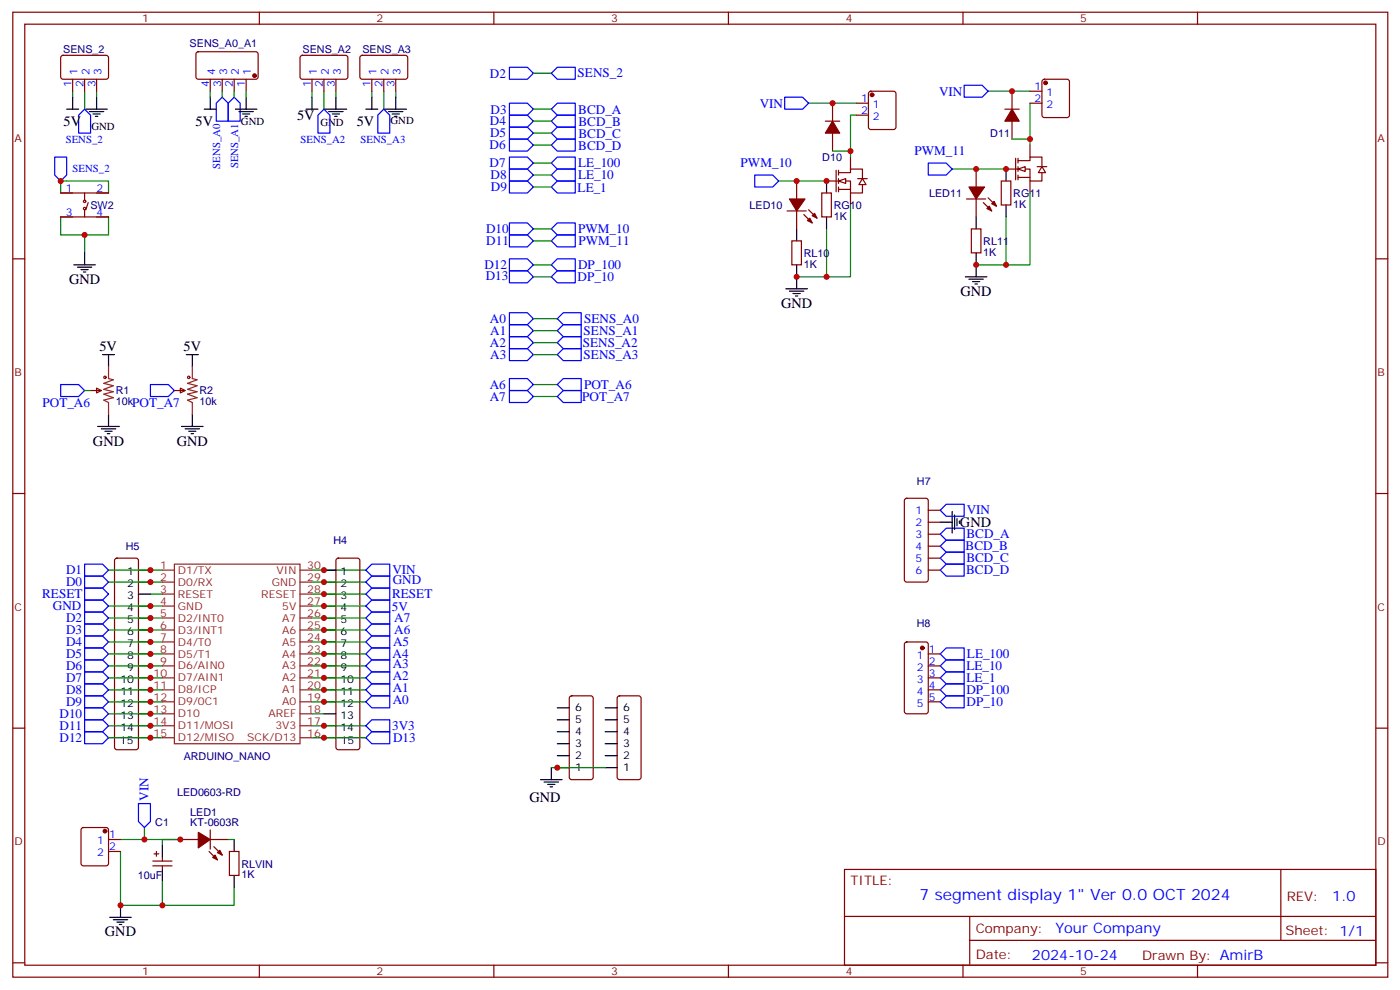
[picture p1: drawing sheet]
<svg xmlns="http://www.w3.org/2000/svg" width="413mm" height="292mm" viewBox="0 0 413 292" stroke-linecap="round" stroke-linejoin="round" font-family="sans-serif">
<g fill="none" stroke="#870000" stroke-width=".35">
<path d="M3.8 3.6h405.3v284.3h-405.3zM7.3 7.1h398.3v277.3h-398.3zM18.1 16.5l.5-.2 13 .1 .4 .6-.1 5.9-.6 .5-13-.1-.4-.7v-5.6zM76.4 3.6v3.5M88.7 16.5l.4-.2 13 .1 .5 .6-.1 5.9-.7 .5-12.9-.1-.5-.7v-5.6zM106.3 16.5l.5-.2 13 .1 .4 .6-.1 5.9-.6 .5-13-.1-.4-.7v-5.6zM145.6 3.6v3.5M214.7 3.6v3.5M283.9 3.6v3.5M353 3.6v3.5M21.4 23.4v3.5M24.9 23.4v3.5"/>
<path d="M28.5 23.4v3.5M92 23.4v3.5M95.5 23.4v3.5M99 23.4v3.5M109.6 23.4v3.5M113.1 23.4v3.5M116.7 23.4v3.5M17.9 56.9h14.1M24.9 56.9v2.1M26 59.7l-.7 2.1M296.6 49.8h7v3.5h3.6v-2.4M299.4 46.6v6.4"/>
<path d="M300.1 47.3h3.5v-1h3.6v2.8M300.1 46.6v1.4M300.1 49.1v1.4M300.1 51.6v1.4M300.1 52.3h3.5M303.6 42.8v3.5M303.6 53.3v3.6M305.8 49.1h2.8M3.8 76.3h3.5M17.9 63.9h14.1M24.9 61.8v2.1M405.6 76.3h3.5"/>
<path d="M3.8 145.4h3.5M405.6 145.4h3.5M34 164.7l.5-.2h5.6l.5 .2 .2 .5v55l-.2 .5-.5 .2h-5.6l-.5-.2-.2-.5v-55zM99.3 164.7l.4-.2h5.7l.5 .2 .2 .5v55l-.3 .5-.4 .2h-5.7l-.5-.2-.2-.5v-55zM3.8 214.6h3.5M405.6 214.6h3.5M45 253.7h5.7M45 255.1h5.7M45.4 251.6h1.4M46.1 250.9v1.4M47.9 252.7v1M47.9 255.1v1.1"/>
<path d="M249 256.2h156.6v28.2h-156.6zM377.6 256.2v20.9M249 270h156.5M285.9 277.1h119.6M285.9 270v14.1M3.8 283.7h3.5M76.4 284.4v3.5M145.6 284.4v3.5M214.7 284.4v3.5M283.9 284.4v3.5M353 284.4v3.5M405.6 283.7h3.5"/>
<circle cx="24.9" cy="59.3" r=".35"/>
<circle cx="24.9" cy="61.5" r=".35"/>
</g>
<g fill="none" stroke="#008700" stroke-width=".35">
<path d="M21.4 26.9v1.7M24.9 26.9v5.3M28.5 26.9v1.7M92 26.9v1.7M95.5 26.9v5.3M99 26.9v1.7M109.6 26.9v1.7M113.1 26.9v5.3M116.7 26.9v1.7M17.9 56.9v-3.6h14.1v3.6M17.9 63.9v5.3h14.1v-5.3M24.9 69.2v5.3"/>
<path d="M157.2 116.8h7.1M157.2 113.3h7.1M32 168h15.9M32 171.5h15.9M32 178.6h15.9M44.3 175h3.6M92 175h15.8M92 168h15.8M92 171.5h15.8M92 178.6h15.8M32 182.1h15.9M32 185.6h15.9"/>
<path d="M32 196.2h15.9M32 199.7h15.9M32 189.2h15.9M92 182.1h15.8M92 185.6h15.8M92 196.2h15.8M92 199.7h15.8M92 189.2h15.8M92 192.7h15.8M32 203.3h15.9M32 206.8h15.9M32 210.3h15.9"/>
<path d="M32 213.9h15.9M32 217.4h15.9M92 203.3h15.8M92 206.8h15.8M92 210.3h3.5M92 213.9h15.8M92 217.4h15.8M35.5 250.9v15.9h12.4M35.5 247.4h17.7h-5.3v1.7M42.6 243.8v3.6M47.9 259.7v7.1h21.1v-5.3"/>
</g>
<g fill="none" stroke="#00f" stroke-width=".35">
<path d="M150.2 19.8h5.3l1.7 1.8-1.7 1.8h-5.3zM164.3 19.8h5.3v3.6h-5.3l-1.8-1.8zM24.9 32.2l1.8 1.7v5.3h-3.5v-5.3zM95.5 32.2l1.8 1.7v5.3h-3.6v-5.3zM113.1 32.2l1.8 1.7v5.3h-3.5v-5.3zM150.2 33.9h5.3l1.7 1.8-1.7 1.8h-5.3zM150.2 37.5h5.3l1.7 1.7-1.7 1.8h-5.3zM150.2 30.4h5.3l1.7 1.8-1.7 1.7h-5.3zM162.5 39.2l1.8-1.7h5.3v3.5h-5.3zM162.5 35.7l1.8-1.8h5.3v3.6h-5.3zM162.5 32.2l1.8-1.8h5.3v3.5h-5.3zM16.1 46.3h3.5v5.3l-1.7 1.7-1.8-1.7z"/>
<path d="M150.2 46.3h5.3l1.7 1.7-1.7 1.8h-5.3zM150.2 41h5.3l1.7 1.8-1.7 1.7h-5.3zM150.2 49.8h5.3l1.7 1.8-1.7 1.7h-5.3zM150.2 53.3h5.3l1.7 1.8-1.7 1.8h-5.3zM162.5 48l1.8-1.7h5.3v3.5h-5.3zM162.5 42.8l1.8-1.8h5.3v3.5h-5.3zM162.5 55.1l1.8-1.8h5.3v3.6h-5.3zM164.3 49.8h5.3v3.5h-5.3l-1.8-1.7zM150.2 95.7h5.3l1.7 1.7-1.7 1.8h-5.3zM150.2 99.2h5.3l1.7 1.8-1.7 1.7h-5.3zM150.2 92.1h5.3l1.7 1.8-1.7 1.8h-5.3zM164.3 97.4l1.8-1.7h5.2v3.5h-5.2z"/>
<path d="M164.3 93.9l1.8-1.8h5.2v3.6h-5.2zM166.1 99.2h5.2v3.5h-5.2l-1.8-1.7zM17.9 113.3h5.3l1.7 1.8-1.7 1.7h-5.3zM44.3 113.3h5.3l1.8 1.8-1.8 1.7h-5.3zM150.2 102.7h5.3l1.7 1.8-1.7 1.8h-5.3zM150.2 115.1h5.3l1.7 1.7-1.7 1.8h-5.3zM150.2 111.5h5.3l1.7 1.8-1.7 1.8h-5.3zM164.3 104.5l1.8-1.8h5.2v3.6h-5.2zM164.3 116.8l1.8-1.7h5.2v3.5h-5.2zM164.3 113.3l1.8-1.8h5.2v3.6h-5.2zM24.9 166.2h5.3l1.8 1.8-1.8 1.8h-5.3zM24.9 169.8h5.3l1.8 1.7-1.8 1.8h-5.3z"/>
<path d="M24.9 173.3h5.3l1.8 1.7-1.8 1.8h-5.3zM24.9 176.8h5.3l1.8 1.8-1.8 1.7h-5.3zM107.8 168l1.8-1.8h5.3v3.6h-5.3zM107.8 175l1.8-1.7h5.3v3.5h-5.3zM107.8 178.6l1.8-1.8h5.3v3.5h-5.3zM107.8 171.5l1.8-1.7h5.3v3.5h-5.3zM24.9 190.9h5.3l1.8 1.8-1.8 1.8h-5.3zM24.9 187.4h5.3l1.8 1.8-1.8 1.7h-5.3zM24.9 183.9h5.3l1.8 1.7-1.8 1.8h-5.3zM24.9 180.3h5.3l1.8 1.8-1.8 1.8h-5.3zM24.9 194.5h5.3l1.8 1.7-1.8 1.8h-5.3zM24.9 198h5.3l1.8 1.7-1.8 1.8h-5.3z"/>
<path d="M107.8 182.1l1.8-1.8h5.3v3.6h-5.3zM107.8 189.2l1.8-1.8h5.3v3.5h-5.3zM107.8 196.2l1.8-1.7h5.3v3.5h-5.3zM107.8 199.7l1.8-1.7h5.3v3.5h-5.3zM107.8 192.7l1.8-1.8h5.3v3.6h-5.3zM107.8 185.6l1.8-1.7h5.3v3.5h-5.3zM24.9 215.6h5.3l1.8 1.8-1.8 1.7h-5.3zM24.9 212.1h5.3l1.8 1.8-1.8 1.7h-5.3zM24.9 208.6h5.3l1.8 1.7-1.8 1.8h-5.3zM24.9 205h5.3l1.8 1.8-1.8 1.8h-5.3zM24.9 201.5h5.3l1.8 1.8-1.8 1.7h-5.3zM107.8 217.4l1.8-1.8h5.3v3.5h-5.3z"/>
<path d="M107.8 213.9l1.8-1.8h5.3v3.5h-5.3zM107.8 203.3l1.8-1.8h5.3v3.5h-5.3zM107.8 206.8l1.8-1.8h5.3v3.6h-5.3z"/>
</g>
<g fill="none" stroke="#000" stroke-width=".35">
<path d="M19.6 32.2h3.6M21.4 28.6v3.6M25.3 32.2h6.3M26.4 32.9h4.2M27.4 33.6h2.1M28.1 34.3h.7M28.5 28.6v3.6M90.2 32.2h3.5M92 28.6v3.6M95.8 32.2h6.4M96.9 32.9h4.2M98 33.6h2.1"/>
<path d="M98.7 34.3h.7M99 28.6v3.6M107.8 32.2h3.6M109.6 28.6v3.6M113.5 32.2h6.3M114.5 32.9h4.3M115.6 33.6h2.1M116.3 34.3h.7M116.7 28.6v3.6M21.8 78h6.3M22.8 78.7h4.3M23.9 79.4h2.1"/>
<path d="M24.9 74.5v3.5M287.8 78v3.6M24.6 80.2h.7M284.6 81.6h6.3M285.6 82.3h4.3M286.7 83h2.1M287.4 83.7h.7M30.2 104.5h3.6M32 104.5v3.5M54.9 104.5h3.6M56.7 104.5v3.5M28.8 125.7h6.4"/>
<path d="M29.9 126.4h4.2M30.9 127.1h2.2M31.6 127.8h.7M32 122.1v3.6M53.5 125.7h6.4M54.6 126.4h4.2M55.6 127.1h2.1M56.3 127.8h.7M56.7 122.1v3.6M40.8 168h3.5M40.8 171.5h3.5M40.8 175h3.5"/>
<path d="M40.8 178.6h3.5M95.5 168h3.5M95.5 171.5h3.5M95.5 175h3.5M95.5 178.6h3.5M40.8 182.1h3.5M40.8 185.6h3.5M40.8 189.2h3.5M40.8 192.7h3.5M40.8 196.2h3.5M40.8 199.7h3.5M95.5 182.1h3.5"/>
<path d="M95.5 185.6h3.5M95.5 189.2h3.5M95.5 192.7h3.5M95.5 196.2h3.5M95.5 199.7h3.5M40.8 203.3h3.5M40.8 206.8h3.5M40.8 210.3h3.5M40.8 213.9h3.5M40.8 217.4h3.5M95.5 203.3h3.5M95.5 206.8h3.5"/>
<path d="M95.5 210.3h3.5M95.5 213.9h3.5M95.5 217.4h3.5M47.9 249.1v3.6M47.9 256.2v3.5M32.3 270.3h6.4M33.4 271h4.2M34.5 271.7h2.1M35.2 272.4h.7M35.5 266.8v3.5"/>
</g>
<g fill="none" stroke="#8c2424" stroke-width=".35">
<path d="M47.9 168h3.5M47.9 171.5h3.5M47.9 175h3.5M47.9 178.6h3.5M51.4 166.2h37v52.9h-37zM88.4 168h3.6M88.4 171.5h3.6M88.4 175h3.6M88.4 178.6h3.6M47.9 182.1h3.5M47.9 185.6h3.5M47.9 189.2h3.5"/>
<path d="M47.9 192.7h3.5M47.9 196.2h3.5M47.9 199.7h3.5M88.4 182.1h3.6M88.4 185.6h3.6M88.4 189.2h3.6M88.4 192.7h3.6M88.4 196.2h3.6M88.4 199.7h3.6M47.9 203.3h3.5M47.9 206.8h3.5M47.9 210.3h3.5"/>
<path d="M47.9 213.9h3.5M47.9 217.4h3.5M88.4 203.3h3.6M88.4 206.8h3.6M88.4 210.3h3.6M88.4 213.9h3.6M88.4 217.4h3.6"/>
</g>
<g fill="#fff" stroke="#870000" stroke-width=".35">
<path d="M307.2 49.1l1 1.8h-2.1z"/>
<path d="M300.1 49.8l2.1-.7v1.4z"/>
</g>
<path d="M291.3 26.9h12.3M303.6 30.4v12.4M280.7 49.8h15.9M303.6 56.9v21.1h-7v-14.1M287.8 78h8.8" fill="none" stroke="#008700" stroke-width=".35"/>
<path d="M296.6 49.8v3.5M287.8 63.9v3.6M287.8 74.5v3.5M296.6 60.4v3.5M231.7 85.1h6.3M232.7 85.8h4.3M233.8 86.5h2.1M234.5 87.2h.7M234.8 81.6v3.5" fill="none" stroke="#000" stroke-width=".35"/>
<g fill="none" stroke="#870000" stroke-width=".35">
<path d="M303.6 26.9h3.6M303.6 30.4h3.6M307.4 23.6l.5-.2h6.7l.5 .2 .2 .5v9.8l-.3 .5-.4 .2h-6.7l-.5-.2-.2-.5v-9.8zM243.7 53.3h7v3.6h3.5v-2.5M246.5 50.2v6.3M247.2 50.9h3.5v-1.1h3.5v2.8M247.2 50.2v1.4M247.2 52.6v1.4M247.2 55.1v1.4M247.2 55.8h3.5M250.7 46.3v3.5M250.7 56.9v3.5"/>
<path d="M252.8 52.6h2.9M295.2 53.3h2.8v7.1h-2.8zM286.3 67.5h2.9v7h-2.9z"/>
</g>
<circle cx="308.2" cy="24.4" r=".53" fill="#870000" stroke="#870000" stroke-width=".35"/>
<path d="M273.6 48h5.3l1.8 1.8-1.8 1.8h-5.3z" fill="none" stroke="#00f" stroke-width=".35"/>
<g fill="#fff" stroke="#870000" stroke-width=".35">
<path d="M254.2 52.6l1.1 1.8h-2.1z"/>
<path d="M247.2 53.3l2.1-.7v1.4z"/>
</g>
<g fill="none" stroke="#008700" stroke-width=".35">
<path d="M62 26.9v1.7M65.5 26.9v1.7M69 26.9v1.7M72.6 26.9v1.7M157.2 32.2h5.3M157.2 35.7h5.3M157.2 39.2h5.3M157.2 21.6h5.3M238.4 30.4h14.1M252.5 33.9h-1.8v12.4M157.2 42.8h5.3M157.2 48h5.3"/>
<path d="M157.2 51.6h5.3M157.2 55.1h5.3M229.6 53.3h14.1M245.4 44.5h5.3M298.3 41h5.3M157.2 67.5h5.3M157.2 71h5.3M157.2 78h5.3M250.7 60.4v21.2h-7v-14.1M157.2 81.6h5.3M157.2 93.9h7.1M157.2 97.4h7.1"/>
<path d="M234.8 81.6h8.9M24.9 115.1h1.8M157.2 101h7.1M157.2 104.5h7.1M32 192.7h15.9M162.5 226.2h15.9M67.3 247.4h1.7"/>
</g>
<g fill="none" stroke="#000" stroke-width=".35">
<path d="M60.2 32.2h3.5M62 28.6v3.6M69.4 32.2h6.3M70.4 32.9h4.3M71.5 33.6h2.1M72.2 34.3h.7M72.6 28.6v3.6M243.7 53.3v3.6M234.8 67.5v3.5M234.8 78v3.6M243.7 63.9v3.6M277.2 153.9h3.5"/>
<path d="M280.7 150.7v6.4M281.4 151.8v4.2M282.1 152.8v2.1M282.8 153.5v.7M164.3 219.1h3.5M164.3 215.6h3.5M164.3 212.1h3.5M164.3 208.6h3.5M178.4 219.1h3.5M178.4 215.6h3.5M178.4 212.1h3.5M178.4 208.6h3.5"/>
<path d="M159.3 229.7h6.4M160.4 230.4h4.2M161.5 231.1h2.1M162.2 231.8h.7M162.5 226.2v3.5M164.3 226.2h3.5M164.3 222.7h3.5M178.4 226.2h3.5M178.4 222.7h3.5M69 247.4v3.5M69 258v3.5"/>
</g>
<g fill="none" stroke="#870000" stroke-width=".35">
<path d="M58 15.4l.5-.2 17.2 .1 .4 .6-.1 7-.6 .5-17.2-.1-.5-.7v-6.7zM62 23.4v3.5M65.5 23.4v3.5M69 23.4v3.5M72.6 23.4v3.5M243.3 35.7h4.2M245.4 30.4v5.3M245.4 39.2v5.3M252.5 30.4h3.5M252.5 33.9h3.5M256.2 27.1l.5-.2h6.7l.5 .2 .2 .5v9.9l-.2 .5-.5 .2h-6.7l-.5-.3-.2-.4v-9.9zM296.2 32.2h4.3"/>
<path d="M298.3 26.9v5.3M298.3 35.7v5.3M234.8 53.3v5.3M242.3 56.9h2.8v7h-2.8zM284.9 58.6h5.7M287.8 49.8v5.3M287.8 58.6v5.3M289.9 59.7l2.4 2.5M291.3 58.3l2.5 2.4M232 62.2h5.7M233.4 71h2.9v7h-2.9zM234.8 62.2v5.3"/>
<path d="M237 63.2l2.4 2.5M238.4 61.8l2.4 2.5M26.7 115.1h3.2M28.5 114.4l1.4 .7-1.4 .7zM51.4 115.1h3.2M53.2 114.4l1.4 .7-1.4 .7zM266.8 147l.5-.2h5.6l.7 .5v23.5l-.4 .7h-5.9l-.7-.4v-23.6zM273.6 150.4h3.6M273.6 153.9h3.6M273.6 157.4h3.6M273.6 160.9h3.6M273.6 164.5h3.6"/>
<path d="M273.6 168h3.6M266.8 189.4l.5-.2h5.6l.7 .4v20l-.4 .7h-5.9l-.7-.4v-20zM273.6 192.7h3.6M273.6 196.2h3.6M273.6 199.7h3.6M168.1 205.2l.4-.2h5.7l.6 .5 .1 23.5-.5 .7h-5.9l-.6-.4-.1-23.6zM182.2 205.2l.4-.2h5.7l.6 .5 .1 23.5-.5 .7h-5.9l-.6-.4-.1-23.6zM273.6 203.3h3.6M273.6 206.8h3.6M24.1 244l.5-.2h6.7l.5 .2 .2 .5v9.9l-.2 .5-.5 .2h-6.7l-.5-.2-.2-.5v-9.9zM32 247.4h3.5M32 250.9h3.5"/>
<path d="M53.2 247.4h5.3M61.6 250.9l2.5 2.5M62 247.4h5.3M62 244.5v5.7M63 249.5l2.5 2.5M67.6 250.9h2.8v7.1h-2.8z"/>
</g>
<g fill="#870000" stroke="#870000" stroke-width=".35">
<path d="M298.3 32.2l2.2 3.5h-4.3z"/>
<path d="M245.4 35.7l2.1 3.5h-4.2z"/>
<path d="M238 65l.7-.7 .7 1.4z"/>
<path d="M239.4 63.6l.7-.7 .7 1.4z"/>
<path d="M232.7 58.6h4.6l-2.5 3.6z"/>
<path d="M64.1 251.2l.7-.7 .7 1.5z"/>
<path d="M62.7 252.7l.7-.7 .7 1.4z"/>
<path d="M58.5 245.3l3.5 2.1-3.5 2.4z"/>
<path d="M290.9 61.5l.7-.8 .7 1.5z"/>
<path d="M293.1 59.3l.7 1.4-1.5-.7z"/>
<path d="M285.6 55.1h4.6l-2.4 3.5z"/>
<circle cx="257.1" cy="27.9" r=".53"/>
<circle cx="30.9" cy="244.9" r=".53"/>
<circle cx="271.9" cy="190.9" r=".53"/>
<circle cx="75" cy="22.3" r=".53"/>
</g>
<g fill="none" stroke="#00f" stroke-width=".35">
<path d="M65.5 28.6l1.8 1.8v5.3h-3.6v-5.3zM69 28.6l1.8 1.8v5.3h-3.5v-5.3zM231.3 28.6h5.3l1.8 1.8-1.8 1.8h-5.3zM284.2 25.1h5.3l1.8 1.8-1.8 1.7h-5.3zM222.5 51.6h5.3l1.8 1.7-1.8 1.8h-5.3zM150.2 65.7h5.3l1.7 1.8-1.7 1.7h-5.3zM150.2 69.2h5.3l1.7 1.8-1.7 1.7h-5.3zM150.2 76.3h5.3l1.7 1.7-1.7 1.8h-5.3zM150.2 79.8h5.3l1.7 1.8-1.7 1.7h-5.3zM162.5 71l1.8-1.8h5.3v3.5h-5.3zM162.5 78l1.8-1.7h5.3v3.5h-5.3zM164.3 65.7h5.3v3.5h-5.3l-1.8-1.7z"/>
<path d="M162.5 81.6l1.8-1.8h5.3v3.5h-5.3zM277.2 150.4l1.7-1.8h5.3v3.5h-5.3zM278.9 155.6h5.3v3.6h-5.3l-1.7-1.8zM277.2 160.9l1.7-1.7h5.3v3.5h-5.3zM278.9 162.7h5.3v3.5h-5.3l-1.7-1.7zM278.9 166.2h5.3v3.6h-5.3l-1.7-1.8zM277.2 199.7l1.7-1.7h5.3v3.5h-5.3zM277.2 196.2l1.7-1.7h5.3v3.5h-5.3zM277.2 192.7l1.7-1.8h5.3v3.6h-5.3zM277.2 206.8l1.7-1.8h5.3v3.6h-5.3zM277.2 203.3l1.7-1.8h5.3v3.5h-5.3zM40.8 236.8h3.5v5.3l-1.7 1.7-1.8-1.7z"/>
</g>
<path d="M32 108v3.5l1.4 .4-2.8 1.1 2.8 .7-2.8 1 2.8 .7-2.8 .7 2.8 1.1-2.8 .7 1.4 .7v3.5M56.7 108v3.5l1.4 .4-2.8 1.1 2.8 .7-2.8 1 2.8 .7-2.8 .7 2.8 1.1-2.8 .7 1.4 .7v3.5" fill="none" stroke="#8c2424" stroke-width=".35"/>
<g fill="none" stroke="#a10000" stroke-width=".35">
<circle cx="30.9" cy="111.2" r=".35"/>
<circle cx="55.6" cy="111.2" r=".35"/>
</g>
<g fill="#c00">
<circle cx="95.5" cy="217.4" r=".88"/>
<circle cx="95.5" cy="168" r=".88"/>
<circle cx="44.3" cy="171.5" r=".88"/>
<circle cx="44.3" cy="168" r=".88"/>
<circle cx="44.3" cy="217.4" r=".88"/>
<circle cx="44.3" cy="213.9" r=".88"/>
<circle cx="44.3" cy="210.3" r=".88"/>
<circle cx="44.3" cy="206.8" r=".88"/>
<circle cx="44.3" cy="189.2" r=".88"/>
<circle cx="95.5" cy="182.1" r=".88"/>
<circle cx="95.5" cy="171.5" r=".88"/>
<circle cx="95.5" cy="178.6" r=".88"/>
<circle cx="95.5" cy="213.9" r=".88"/>
<circle cx="95.5" cy="206.8" r=".88"/>
<circle cx="95.5" cy="199.7" r=".88"/>
<circle cx="95.5" cy="196.2" r=".88"/>
<circle cx="95.5" cy="185.6" r=".88"/>
<circle cx="44.3" cy="178.6" r=".88"/>
<circle cx="44.3" cy="182.1" r=".88"/>
<circle cx="44.3" cy="185.6" r=".88"/>
<circle cx="44.3" cy="196.2" r=".88"/>
<circle cx="44.3" cy="199.7" r=".88"/>
<circle cx="95.5" cy="203.3" r=".88"/>
<circle cx="44.3" cy="203.3" r=".88"/>
<circle cx="95.5" cy="192.7" r=".88"/>
<circle cx="95.5" cy="189.2" r=".88"/>
<circle cx="42.6" cy="247.4" r=".88"/>
<circle cx="95.5" cy="175" r=".88"/>
<circle cx="17.9" cy="53.3" r=".88"/>
<circle cx="24.9" cy="69.2" r=".88"/>
<circle cx="287.8" cy="78" r=".88"/>
<circle cx="296.6" cy="49.8" r=".88"/>
<circle cx="296.6" cy="78" r=".88"/>
<circle cx="234.8" cy="81.6" r=".88"/>
<circle cx="243.7" cy="53.3" r=".88"/>
<circle cx="243.7" cy="81.6" r=".88"/>
<circle cx="234.8" cy="53.3" r=".88"/>
<circle cx="303.6" cy="41" r=".88"/>
<circle cx="250.7" cy="44.5" r=".88"/>
<circle cx="245.4" cy="30.4" r=".88"/>
<circle cx="298.3" cy="26.9" r=".88"/>
<circle cx="44.3" cy="192.7" r=".88"/>
<circle cx="164.3" cy="226.2" r=".88"/>
<circle cx="287.8" cy="49.8" r=".88"/>
<circle cx="53.2" cy="247.4" r=".88"/>
<circle cx="47.9" cy="266.8" r=".88"/>
<circle cx="35.5" cy="266.8" r=".88"/>
</g>
<text font-size="4.6" fill="#00f" x="271" y="265.2">7 segment display 1&quot; Ver 0.0 OCT 2024</text>
<g font-size="4.2">
<text x="87.6" y="35.3">5V</text>
<text x="18.8" y="37.1">5V</text>
<text x="57.6" y="37.1">5V</text>
<text x="105.1" y="37.1">5V</text>
<text x="20.4" y="83.7">GND</text>
<text x="283.2" y="87.2">GND</text>
<text x="230.3" y="90.7">GND</text>
<text x="29.3" y="103.3">5V</text>
<text x="54.1" y="103.4">5V</text>
<text x="27.4" y="131.3">GND</text>
<text x="52.1" y="131.3">GND</text>
<text x="283" y="155.3">GND</text>
<text x="156.1" y="236.4">GND</text>
<text x="30.9" y="275.9">GND</text>
</g>
<g font-size="4.2" fill="#00f">
<text x="392.8" y="265.4">1.0</text>
<text x="311.1" y="275">Your Company</text>
<text x="304.2" y="282.8">2024-10-24</text>
</g>
<g font-size="3.9" fill="#00f">
<text x="144.4" y="22.8">D2</text>
<text x="170.3" y="22.8">SENS_2</text>
<text x="276.8" y="28.2">VIN</text>
<text x="144.6" y="33.5">D3</text>
<text x="170.5" y="33.5">BCD_A</text>
<text x="224" y="31.8">VIN</text>
<text x="144.4" y="36.9">D4</text>
<text x="144.5" y="40.5">D5</text>
<text x="170.5" y="40.5">BCD_C</text>
<text x="170.5" y="37">BCD_B</text>
<text x="144.3" y="44">D6</text>
<text x="170.5" y="44.1">BCD_D</text>
<text x="269.5" y="45.8">PWM_11</text>
<text x="144.3" y="49.3">D7</text>
<text x="144.6" y="52.9">D8</text>
<text x="170.4" y="49.3">LE_100</text>
<text x="170.4" y="52.9">LE_10</text>
<text x="218.3" y="49.3">PWM_10</text>
<text x="144.7" y="56.4">D9</text>
<text x="170.3" y="56.5">LE_1</text>
<text x="143.3" y="68.7">D10</text>
<text x="170.4" y="68.8">PWM_10</text>
<text x="143.4" y="72.2">D11</text>
<text x="170.5" y="72.3">PWM_11</text>
<text x="142.8" y="79.3">D12</text>
<text x="143.2" y="82.6">D13</text>
<text x="170.3" y="82.8">DP_10</text>
<text x="170.4" y="79.3">DP_100</text>
<text x="144.4" y="95.1">A0</text>
<text x="172.2" y="95.1">SENS_A0</text>
<text x="144.5" y="98.6">A1</text>
<text x="172.1" y="98.7">SENS_A1</text>
<text x="144.4" y="102.2">A2</text>
<text x="144.5" y="105.8">A3</text>
<text x="171.8" y="102.3">SENS_A2</text>
<text x="172.1" y="105.8">SENS_A3</text>
<text x="12.5" y="119.9">POT_A6</text>
<text x="39" y="119.9">POT_A7</text>
<text x="144.4" y="118.1">A7</text>
<text x="144.4" y="114.6">A6</text>
<text x="171.7" y="118.1">POT_A7</text>
<text x="172.2" y="114.6">POT_A6</text>
<text x="285" y="151.4">VIN</text>
<text x="284.9" y="158.6">BCD_A</text>
<text x="284.7" y="162.1">BCD_B</text>
<text x="284.9" y="165.6">BCD_C</text>
<text x="19.5" y="169.2">D1</text>
<text x="19.5" y="172.7">D0</text>
<text x="115.7" y="169.2">VIN</text>
<text x="115.8" y="172.1">GND</text>
<text x="284.8" y="169.1">BCD_D</text>
<text x="12.4" y="176.3">RESET</text>
<text x="15.6" y="179.8">GND</text>
<text x="115.6" y="179.9">5V</text>
<text x="115.6" y="176.2">RESET</text>
<text x="19.5" y="183.3">D2</text>
<text x="116.2" y="183.3">A7</text>
<text x="19.5" y="190.4">D4</text>
<text x="19.5" y="186.8">D3</text>
<text x="115.9" y="190.5">A5</text>
<text x="116.2" y="186.9">A6</text>
<text x="19.5" y="194">D5</text>
<text x="19.5" y="197.5">D6</text>
<text x="115.7" y="194">A4</text>
<text x="115.8" y="196.8">A3</text>
<text x="284.9" y="197.4">LE_10</text>
<text x="285.1" y="194">LE_100</text>
<text x="19.5" y="201">D7</text>
<text x="115.8" y="200.3">A2</text>
<text x="115.8" y="203.9">A1</text>
<text x="284.9" y="200.9">LE_1</text>
<text x="19.5" y="208.1">D9</text>
<text x="19.5" y="204.5">D8</text>
<text x="115.8" y="207.4">A0</text>
<text x="284.9" y="204.5">DP_100</text>
<text x="284.9" y="208.1">DP_10</text>
<text x="17.6" y="215.1">D11</text>
<text x="17.6" y="211.6">D10</text>
<text x="115.6" y="215.2">3V3</text>
<text x="17.6" y="218.7">D12</text>
<text x="115.9" y="218.7">D13</text>
<text x="43.8" y="236" transform="rotate(-90 43.8 236)">VIN</text>
</g>
<g font-size="3.9" fill="#800">
<text x="250.7" y="260.8">TITLE:</text>
<text x="379.3" y="265.4">REV:</text>
<text x="287.6" y="275">Company:</text>
<text x="379" y="275.6">Sheet: 1/1</text>
<text x="287.6" y="282.6">Date:</text>
<text x="336.7" y="282.7">Drawn By: AmirB</text>
</g>
<g font-size="3.2" fill="#800">
<text x="41.9" y="6.6">1</text>
<text x="111" y="6.6">2</text>
<text x="180.2" y="6.6">3</text>
<text x="249.3" y="6.6">4</text>
<text x="318.5" y="6.6">5</text>
<text x="4.3" y="41.7">A</text>
<text x="406.1" y="41.7">A</text>
<text x="4.3" y="110.8">B</text>
<text x="406.1" y="110.8">B</text>
<text x="4.3" y="180">C</text>
<text x="406.1" y="180">C</text>
<text x="4.3" y="249.1">D</text>
<text x="406.1" y="249.1">D</text>
<text x="41.9" y="287.4">1</text>
<text x="111" y="287.4">2</text>
<text x="180.2" y="287.4">3</text>
<text x="249.3" y="287.4">4</text>
<text x="318.5" y="287.4">5</text>
</g>
<g font-size="3.2" fill="#000080">
<text x="18.6" y="15.6">SENS_2</text>
<text x="55.9" y="13.8">SENS_A0_A1</text>
<text x="89.2" y="15.7">SENS_A2</text>
<text x="106.8" y="15.7">SENS_A3</text>
<text x="291.9" y="40.4">D11</text>
<text x="242.4" y="47.4">D10</text>
<text x="273.9" y="58">LED11</text>
<text x="298.7" y="58.2">RG11</text>
<text x="26.7" y="61.5">SW2</text>
<text x="221" y="61.6">LED10</text>
<text x="245.8" y="64.8">1K</text>
<text x="245.8" y="61.7">RG10</text>
<text x="298.7" y="61.3">1K</text>
<text x="237" y="75.8">RL10</text>
<text x="289.9" y="75.4">1K</text>
<text x="289.9" y="72.3">RL11</text>
<text x="237" y="78.9">1K</text>
<text x="34.1" y="119.4">10k</text>
<text x="34.1" y="116.2">R1</text>
<text x="58.8" y="119.4">10k</text>
<text x="58.8" y="116.2">R2</text>
<text x="270.3" y="142.8">H7</text>
<text x="37.1" y="162">H5</text>
<text x="98.3" y="160.2">H4</text>
<text x="270.3" y="184.8">H8</text>
<text x="54.1" y="223.8">ARDUINO_NANO</text>
<text x="52.2" y="234.4">LED0603-RD</text>
<text x="45.8" y="243.3">C1</text>
<text x="56.1" y="243.5">KT-0603R</text>
<text x="56.1" y="240.3">LED1</text>
<text x="71.2" y="255.7">RLVIN</text>
<text x="40.6" y="259.1">10uF</text>
<text x="71.2" y="258.9">1K</text>
</g>
<g font-size="3.2" fill="#00f">
<text x="22.8" y="22" transform="rotate(-90 22.8 22)">1</text>
<text x="26.4" y="22" transform="rotate(-90 26.4 22)">2</text>
<text x="29.9" y="22" transform="rotate(-90 29.9 22)">3</text>
<text x="63.4" y="22" transform="rotate(-90 63.4 22)">4</text>
<text x="66.9" y="22" transform="rotate(-90 66.9 22)">3</text>
<text x="70.4" y="22" transform="rotate(-90 70.4 22)">2</text>
<text x="74" y="22" transform="rotate(-90 74 22)">1</text>
<text x="93.4" y="22" transform="rotate(-90 93.4 22)">1</text>
<text x="96.9" y="22" transform="rotate(-90 96.9 22)">2</text>
<text x="100.4" y="22" transform="rotate(-90 100.4 22)">3</text>
<text x="111" y="22" transform="rotate(-90 111 22)">1</text>
<text x="114.5" y="22" transform="rotate(-90 114.5 22)">2</text>
<text x="118.1" y="22" transform="rotate(-90 118.1 22)">3</text>
<text x="21.1" y="25.5" transform="rotate(-90 21.1 25.5)">1</text>
<text x="24.6" y="25.5" transform="rotate(-90 24.6 25.5)">2</text>
<text x="28.1" y="25.5" transform="rotate(-90 28.1 25.5)">3</text>
<text x="61.6" y="25.5" transform="rotate(-90 61.6 25.5)">4</text>
<text x="65.2" y="25.5" transform="rotate(-90 65.2 25.5)">3</text>
<text x="68.7" y="25.5" transform="rotate(-90 68.7 25.5)">2</text>
<text x="72.2" y="25.5" transform="rotate(-90 72.2 25.5)">1</text>
<text x="91.6" y="25.5" transform="rotate(-90 91.6 25.5)">1</text>
<text x="95.1" y="25.5" transform="rotate(-90 95.1 25.5)">2</text>
<text x="98.7" y="25.5" transform="rotate(-90 98.7 25.5)">3</text>
<text x="109.3" y="25.5" transform="rotate(-90 109.3 25.5)">1</text>
<text x="112.8" y="25.5" transform="rotate(-90 112.8 25.5)">2</text>
<text x="116.3" y="25.5" transform="rotate(-90 116.3 25.5)">3</text>
<text x="305" y="26.5">1</text>
<text x="308.5" y="28.3">1</text>
<text x="253.8" y="30.1">1</text>
<text x="253.8" y="33.6">2</text>
<text x="257.3" y="31.8">1</text>
<text x="257.3" y="35.3">2</text>
<text x="305" y="30.1">2</text>
<text x="308.5" y="31.8">2</text>
<text x="19.4" y="42.1">SENS_2</text>
<text x="88.6" y="42.1">SENS_A2</text>
<text x="106.3" y="42.1">SENS_A3</text>
<text x="21.4" y="50.8">SENS_2</text>
<text x="64.9" y="49.7" transform="rotate(-90 64.9 49.7)">SENS_A0</text>
<text x="70.2" y="49.6" transform="rotate(-90 70.2 49.6)">SENS_A1</text>
<text x="19.4" y="56.5">1</text>
<text x="28.5" y="56.5">2</text>
<text x="19.4" y="63.6">3</text>
<text x="28.5" y="63.6">4</text>
<text x="269.9" y="151.4">1</text>
<text x="269.9" y="154.9">2</text>
<text x="269.9" y="158.5">3</text>
<text x="269.9" y="162">4</text>
<text x="269.9" y="165.5">5</text>
<text x="269.9" y="169.1">6</text>
<text x="270.3" y="194.1">1</text>
<text x="270.3" y="197.6">2</text>
<text x="273.8" y="192.3">1</text>
<text x="273.8" y="195.9">2</text>
<text x="270.3" y="201.2">3</text>
<text x="273.8" y="199.4">3</text>
<text x="273.8" y="202.9">4</text>
<text x="270.3" y="204.7">4</text>
<text x="270.3" y="208.2">5</text>
<text x="273.8" y="206.4">5</text>
<text x="28.7" y="248.8">1</text>
<text x="32.2" y="247">1</text>
<text x="32.2" y="250.5">2</text>
<text x="28.7" y="252.3">2</text>
</g>
<g font-size="3.2">
<text x="26.9" y="38.4">GND</text>
<text x="71" y="36.7">GND</text>
<text x="94.4" y="37.1">GND</text>
<text x="115.1" y="36.7">GND</text>
<text x="37.5" y="169.4">1</text>
<text x="37.5" y="172.9">2</text>
<text x="100.3" y="169.4">1</text>
<text x="100.3" y="172.9">2</text>
<text x="37.5" y="176.5">3</text>
<text x="37.5" y="180">4</text>
<text x="100.3" y="176.5">3</text>
<text x="100.3" y="180">4</text>
<text x="37.5" y="183.5">5</text>
<text x="100.3" y="183.5">5</text>
<text x="37.5" y="187">6</text>
<text x="37.5" y="190.6">7</text>
<text x="100.3" y="187">6</text>
<text x="100.3" y="190.6">7</text>
<text x="37.5" y="194.1">8</text>
<text x="37.5" y="197.6">9</text>
<text x="100.3" y="194.1">8</text>
<text x="100.3" y="197.6">9</text>
<text x="35.5" y="201.2">10</text>
<text x="100.3" y="201.2">10</text>
<text x="35.5" y="204.7">11</text>
<text x="35.5" y="208.2">12</text>
<text x="100.3" y="204.7">11</text>
<text x="100.3" y="208.2">12</text>
<text x="169.6" y="209.6">6</text>
<text x="183.7" y="209.6">6</text>
<text x="35.5" y="211.7">13</text>
<text x="35.5" y="215.3">14</text>
<text x="100.3" y="211.7">13</text>
<text x="100.3" y="215.3">14</text>
<text x="169.6" y="213.1">5</text>
<text x="183.7" y="213.1">5</text>
<text x="35.4" y="219.1">15</text>
<text x="100.4" y="219.1">15</text>
<text x="169.6" y="220.2">3</text>
<text x="169.6" y="216.7">4</text>
<text x="183.7" y="220.2">3</text>
<text x="183.7" y="216.7">4</text>
<text x="169.6" y="227.3">1</text>
<text x="169.6" y="223.7">2</text>
<text x="183.7" y="227.3">1</text>
<text x="183.7" y="223.7">2</text>
</g>
<g font-size="3.2" fill="#8d2323">
<text x="47.3" y="167.6">1</text>
<text x="90.6" y="167.6">30</text>
<text x="47.3" y="171.2">2</text>
<text x="52.5" y="169.1">D1/TX</text>
<text x="52.5" y="172.6">D0/RX</text>
<text x="80.1" y="172.6">GND</text>
<text x="81.5" y="169.1">VIN</text>
<text x="90.6" y="171.2">29</text>
<text x="47.3" y="174.7">3</text>
<text x="47.3" y="178.2">4</text>
<text x="52.5" y="176.1">RESET</text>
<text x="52.5" y="179.6">GND</text>
<text x="77" y="176.1">RESET</text>
<text x="83.2" y="179.6">5V</text>
<text x="90.6" y="178.2">27</text>
<text x="90.6" y="174.7">28</text>
<text x="47.3" y="181.8">5</text>
<text x="47.3" y="185.3">6</text>
<text x="52.5" y="183.2">D2/INT0</text>
<text x="83.2" y="183.2">A7</text>
<text x="90.6" y="185.3">25</text>
<text x="90.6" y="181.8">26</text>
<text x="47.3" y="188.8">7</text>
<text x="52.5" y="186.7">D3/INT1</text>
<text x="52.5" y="190.2">D4/T0</text>
<text x="83.2" y="190.2">A5</text>
<text x="83.2" y="186.7">A6</text>
<text x="90.6" y="188.8">24</text>
<text x="47.3" y="192.3">8</text>
<text x="47.3" y="195.9">9</text>
<text x="52.5" y="193.7">D5/T1</text>
<text x="52.5" y="197.3">D6/AIN0</text>
<text x="83.2" y="197.3">A3</text>
<text x="83.2" y="193.7">A4</text>
<text x="90.6" y="195.9">22</text>
<text x="90.6" y="192.3">23</text>
<text x="45.3" y="199.4">10</text>
<text x="45.3" y="202.9">11</text>
<text x="52.5" y="200.8">D7/AIN1</text>
<text x="83.2" y="200.8">A2</text>
<text x="90.6" y="202.9">20</text>
<text x="90.6" y="199.4">21</text>
<text x="45.3" y="206.4">12</text>
<text x="45.3" y="210">13</text>
<text x="52.5" y="204.3">D8/ICP</text>
<text x="52.5" y="207.9">D9/0C1</text>
<text x="83.2" y="204.3">A1</text>
<text x="83.2" y="207.9">A0</text>
<text x="90.6" y="210">18</text>
<text x="90.6" y="206.4">19</text>
<text x="45.3" y="213.5">14</text>
<text x="52.5" y="211.4">D10</text>
<text x="52.5" y="214.9">D11/MOSI</text>
<text x="79.2" y="211.4">AREF</text>
<text x="81.2" y="214.9">3V3</text>
<text x="90.6" y="213.5">17</text>
<text x="45.3" y="217">15</text>
<text x="52.5" y="218.4">D12/MISO</text>
<text x="72.9" y="218.4">SCK/D13</text>
<text x="90.6" y="217">16</text>
</g>
</svg>
